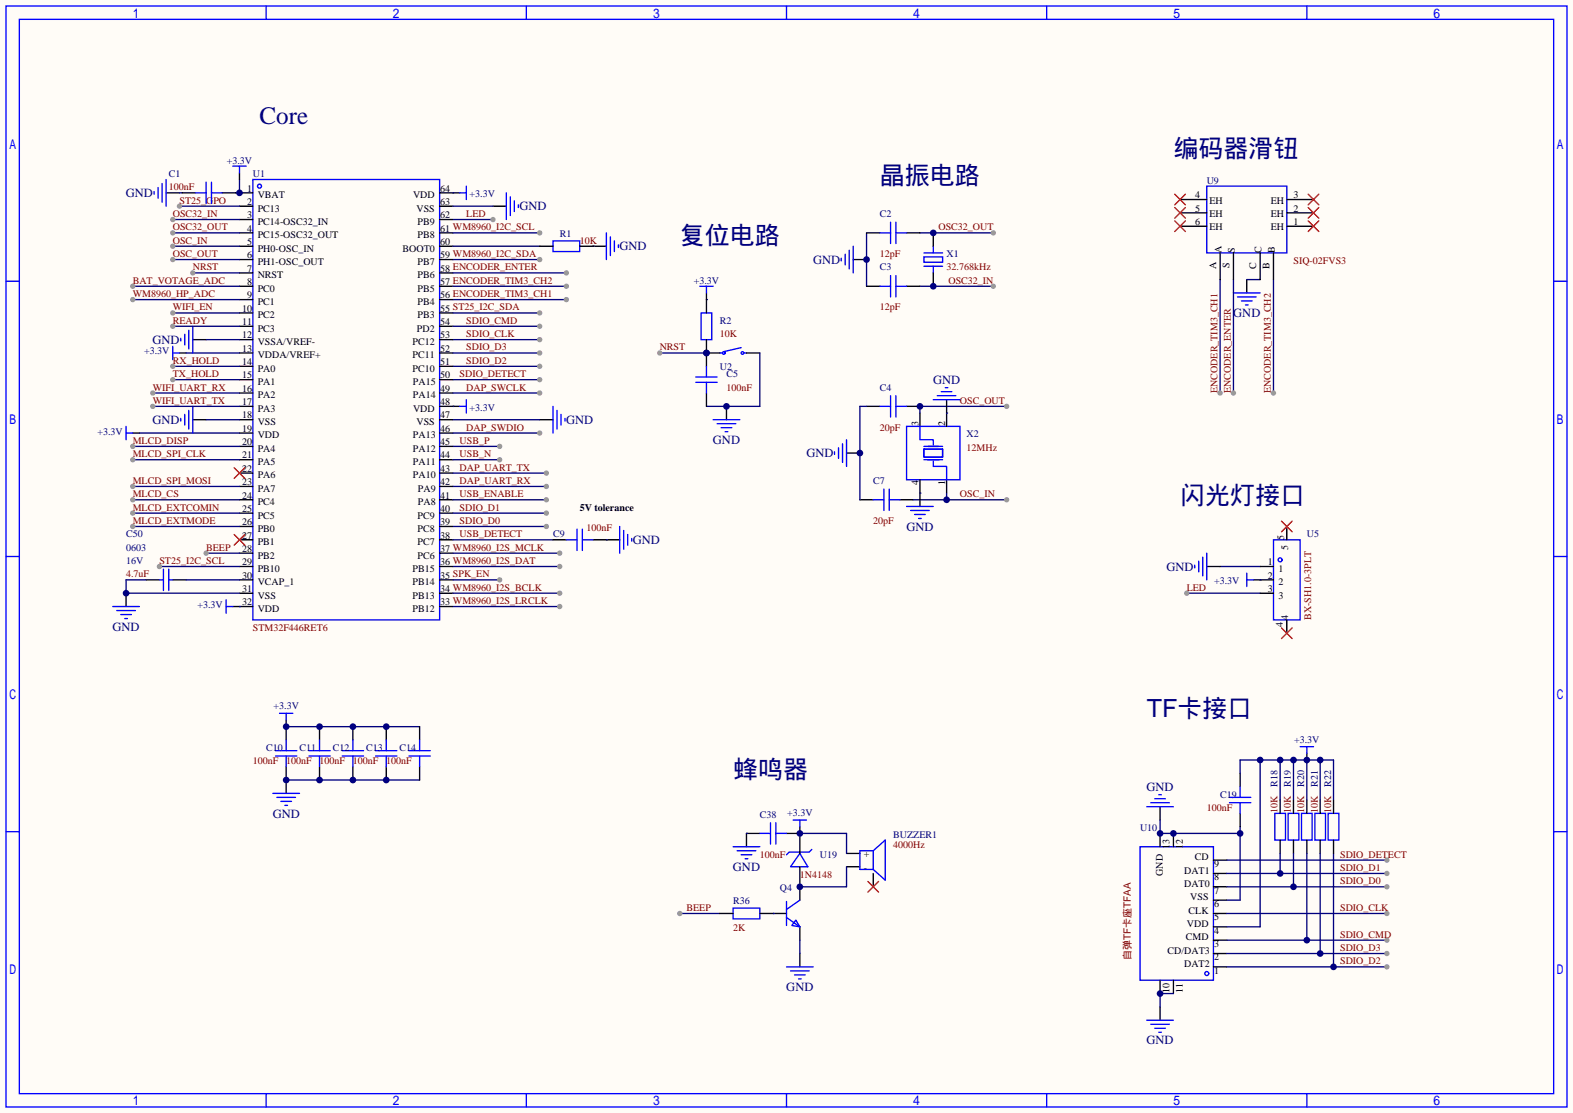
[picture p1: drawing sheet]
<svg xmlns="http://www.w3.org/2000/svg" width="299mm" height="212mm" viewBox="0 0 299 212" stroke-linecap="round" stroke-linejoin="round" font-family="sans-serif">
<path d="M0 0h299.5v211.8h-299.5z" fill="#fffcf7"/>
<g fill="none" stroke="#00f" stroke-width=".25">
<path d="M1.1 1.1h297.2v209.6h-297.2zM3.7 3.7h292.1v204.5h-292.1zM50.7 1.1v2.6M100.2 1.1v2.6M149.7 1.1v2.6M199.3 1.1v2.6M248.8 1.1v2.6M1.1 53.5h2.6M295.8 53.5h2.5M1.1 105.9h2.6M295.8 105.9h2.5M1.1 158.3h2.6"/>
<path d="M218.3 153.5h5.1M219.1 152.8h3.5M219.8 152h2.1M220.6 151.3h.5M295.8 158.3h2.5M217 161.2h14v25.4h-14zM218.3 194.2h5.1M219.1 194.9h3.5M219.8 195.7h2.1M220.6 196.5h.5M50.7 208.2v2.5M100.2 208.2v2.5"/>
<path d="M149.7 208.2v2.5M199.3 208.2v2.5M248.8 208.2v2.5"/>
<circle cx="229.7" cy="185.3" r=".38"/>
</g>
<g fill="none" stroke="#000" stroke-width=".25">
<path d="M220.9 153.5v2.6M220.9 158.6v2.6M223.4 158.6v2.6M231 178.9h2.6M231 176.4h2.6M231 173.9h2.6M231 171.3h2.6M231 168.8h2.6M231 166.2h2.6M231 163.7h2.6M220.9 186.6v2.5M220.9 191.6v2.6"/>
<path d="M223.4 186.6v2.5M231 184h2.6M231 181.5h2.6"/>
</g>
<path d="M220.9 156.1v2.5h15.2M236.1 157.4v13.9h-2.5" fill="none" stroke="#000080" stroke-width=".25"/>
<g fill="#000080">
<circle cx="223.4" cy="158.6" r=".63"/>
<circle cx="220.9" cy="158.6" r=".63"/>
<circle cx="236.1" cy="158.6" r=".63"/>
</g>
<path d="M223.4 189.1h-2.5v2.5" fill="none" stroke="#000080" stroke-width=".25"/>
<circle cx="220.9" cy="189.1" r=".63" fill="#000080"/>
<path d="M248.8 143.4v1.3" fill="none" stroke="#000" stroke-width=".25"/>
<path d="M247.5 142.1h2.6M248.8 142.1v1.3" fill="none" stroke="#00f" stroke-width=".25"/>
<path d="M253.9 162.4v21.6M233.6 184h30.4" fill="none" stroke="#000080" stroke-width=".25"/>
<circle cx="253.9" cy="184" r=".63" fill="#000080"/>
<circle cx="264" cy="184" r=".51" fill="#999"/>
<g fill="none" stroke="#00f" stroke-width=".25">
<path d="M48.1 34.2h35.6v83.8h-35.6zM175.9 48.9h3.6v1h-3.6zM175.9 48.1h3.6M175.9 50.7h3.6M177.7 46.9v1.2M177.7 50.7v1.2M172.6 81.2h10.2v10.1h-10.2zM175.1 81.2v2.5h2.6v1M175.9 85.5h3.6v1.5h-3.6zM175.9 87.5h3.6M175.9 85h3.6M177.7 87.8v1h2.5v2.5"/>
<circle cx="49.4" cy="35.4" r=".38"/>
</g>
<g fill="none" stroke="#000" stroke-width=".25">
<path d="M45.6 36.7h2.5M45.6 39.2h2.5M83.7 36.7h2.5M83.7 39.2h2.5M45.6 41.8h2.5M45.6 44.3h2.5M45.6 46.9h2.5M45.6 49.4h2.5M45.6 51.9h2.5M45.6 54.5h2.5M45.6 57h2.5M45.6 59.6h2.5"/>
<path d="M83.7 41.8h2.5M83.7 44.3h2.5M83.7 46.9h2.5M83.7 49.4h2.5M83.7 51.9h2.5M83.7 54.5h2.5M83.7 57h2.5M83.7 59.6h2.5M162.4 49.4h2.6M177.7 44.3v2.6M177.7 51.9v2.6M45.6 62.1h2.5"/>
<path d="M45.6 64.6h2.5M45.6 67.2h2.5M45.6 69.7h2.5M45.6 72.3h2.5M45.6 74.8h2.5M45.6 77.3h2.5M45.6 79.9h2.5M83.7 62.1h2.5M83.7 64.6h2.5M83.7 67.2h2.5M83.7 69.7h2.5M83.7 72.3h2.5"/>
<path d="M83.7 74.8h2.5M83.7 77.3h2.5M83.7 79.9h2.5M175.1 78.6v2.6M180.2 78.6v2.6M45.6 82.4h2.5M45.6 85h2.5M45.6 87.5h2.5M45.6 90h2.5M45.6 92.6h2.5M45.6 95.1h2.5M45.6 97.7h2.5"/>
<path d="M83.7 82.4h2.5M83.7 85h2.5M83.7 87.5h2.5M83.7 90h2.5M83.7 92.6h2.5M83.7 95.1h2.5M83.7 97.7h2.5M175.1 91.3v2.6M180.2 91.3v2.6M45.6 100.2h2.5M45.6 102.7h2.5M45.6 105.3h2.5"/>
<path d="M45.6 107.8h2.5M45.6 110.4h2.5M45.6 112.9h2.5M45.6 115.4h2.5M83.7 100.2h2.5M83.7 102.7h2.5M83.7 105.3h2.5M83.7 107.8h2.5M83.7 110.4h2.5M83.7 112.9h2.5M83.7 115.4h2.5"/>
</g>
<path d="M44.6 89l2 2.1M46.6 89l-2 2.1M44.6 101.7l2 2.1M46.6 101.7l-2 2.1" fill="none" stroke="#f00" stroke-width=".25"/>
<path d="M165 44.3v10.2" fill="none" stroke="#000080" stroke-width=".25"/>
<circle cx="165" cy="49.4" r=".63" fill="#000080"/>
<path d="M160.1 49.1v.6M160.9 48.4v2M161.7 47.6v3.6M162.4 46.9v5" fill="none" stroke="#00f" stroke-width=".25"/>
<path d="M175.1 44.3h14" fill="none" stroke="#000080" stroke-width=".25"/>
<circle cx="177.7" cy="44.3" r=".63" fill="#000080"/>
<circle cx="189.1" cy="44.3" r=".51" fill="#999"/>
<path d="M175.1 54.5h14" fill="none" stroke="#000080" stroke-width=".25"/>
<circle cx="177.7" cy="54.5" r=".63" fill="#000080"/>
<circle cx="189.1" cy="54.5" r=".51" fill="#999"/>
<g fill="none" stroke="#000080" stroke-width=".25">
<path d="M86.2 36.7h.1M86.2 39.2h7.7M32.9 41.8h12.7M86.2 46.9h16.5M112.9 46.9h.1M35.4 67.2h10.2M39.2 64.6h6.4M39.2 79.9h6.4M86.2 77.3h.1M86.2 79.9h16.5M26.5 82.4h19.1M45.6 115.4h.1"/>
<path d="M54.5 138.3h25.4M54.5 148.5h25.4"/>
</g>
<path d="M86.2 36.7h1.3M93.9 39.2h2.5M112.9 46.9h2.5M34.2 67.2h1.2M36.7 64.6h2.5M36.7 79.9h2.5M86.2 77.3h1.3M102.7 79.9h2.6M25.3 82.4h1.2M44.3 115.4h1.3M54.5 137v1.3M54.5 148.5v2.5" fill="none" stroke="#000" stroke-width=".25"/>
<g fill="none" stroke="#00f" stroke-width=".25">
<path d="M87.5 36.7h1.3M88.8 35.4v2.6M96.4 36.7v5.1M97.2 37.5v3.5M97.9 38.2v2.1M98.7 39v.5M115.4 44.3v5.1M116.2 45.1v3.5M117 45.8v2.1M117.7 46.6v.5M32.9 65.9v2.6M32.9 67.2h1.3"/>
<path d="M34.4 64.4v.5M34.4 79.6v.5M35.2 63.6v2.1M35.2 78.9v2M35.9 62.9v3.5M35.9 78.1v3.6M36.7 62.1v5.1M36.7 77.3v5.1M87.5 77.3h1.3M88.8 76.1v2.5M105.3 77.3v5.1M106 78.1v3.6"/>
<path d="M106.8 78.9v2M107.6 79.6v.5M24 81.2v2.5M24 82.4h1.3M43.1 114.2v2.5M43.1 115.4h1.2M53.2 135.8h2.6M54.5 135.8v1.2M51.9 151h5.1M52.7 151.8h3.6M53.5 152.5h2M54.2 153.3h.5"/>
</g>
<circle cx="32.9" cy="41.8" r=".51" fill="#999"/>
<path d="M32.9 44.3h12.7" fill="none" stroke="#000080" stroke-width=".25"/>
<circle cx="32.9" cy="44.3" r=".51" fill="#999"/>
<path d="M32.9 46.9h12.7" fill="none" stroke="#000080" stroke-width=".25"/>
<circle cx="32.9" cy="46.9" r=".51" fill="#999"/>
<path d="M32.9 49.4h12.7" fill="none" stroke="#000080" stroke-width=".25"/>
<circle cx="32.9" cy="49.4" r=".51" fill="#999"/>
<path d="M86.2 95.1h17.8" fill="none" stroke="#000080" stroke-width=".25"/>
<circle cx="104" cy="95.1" r=".51" fill="#999"/>
<path d="M86.2 92.6h17.8" fill="none" stroke="#000080" stroke-width=".25"/>
<circle cx="104" cy="92.6" r=".51" fill="#999"/>
<path d="M86.2 90h17.8" fill="none" stroke="#000080" stroke-width=".25"/>
<circle cx="104" cy="90" r=".51" fill="#999"/>
<path d="M86.2 85h8.9" fill="none" stroke="#000080" stroke-width=".25"/>
<circle cx="95.1" cy="85" r=".51" fill="#999"/>
<path d="M86.2 87.5h8.9" fill="none" stroke="#000080" stroke-width=".25"/>
<circle cx="95.1" cy="87.5" r=".51" fill="#999"/>
<path d="M86.2 74.8h16.5" fill="none" stroke="#000080" stroke-width=".25"/>
<circle cx="102.7" cy="74.8" r=".51" fill="#999"/>
<path d="M86.2 82.4h16.5" fill="none" stroke="#000080" stroke-width=".25"/>
<circle cx="102.7" cy="82.4" r=".51" fill="#999"/>
<path d="M25.3 92.6h20.3" fill="none" stroke="#000080" stroke-width=".25"/>
<circle cx="25.3" cy="92.6" r=".51" fill="#999"/>
<path d="M25.3 87.5h20.3" fill="none" stroke="#000080" stroke-width=".25"/>
<circle cx="25.3" cy="87.5" r=".51" fill="#999"/>
<path d="M86.2 72.3h16.5" fill="none" stroke="#000080" stroke-width=".25"/>
<circle cx="102.7" cy="72.3" r=".51" fill="#999"/>
<path d="M86.2 67.2h16.5" fill="none" stroke="#000080" stroke-width=".25"/>
<circle cx="102.7" cy="67.2" r=".51" fill="#999"/>
<path d="M86.2 69.7h16.5" fill="none" stroke="#000080" stroke-width=".25"/>
<circle cx="102.7" cy="69.7" r=".51" fill="#999"/>
<path d="M86.2 97.7h17.8" fill="none" stroke="#000080" stroke-width=".25"/>
<circle cx="104" cy="97.7" r=".51" fill="#999"/>
<path d="M86.2 100.2h17.8" fill="none" stroke="#000080" stroke-width=".25"/>
<circle cx="104" cy="100.2" r=".51" fill="#999"/>
<path d="M86.2 64.6h16.5" fill="none" stroke="#000080" stroke-width=".25"/>
<circle cx="102.7" cy="64.6" r=".51" fill="#999"/>
<path d="M86.2 62.1h16.5" fill="none" stroke="#000080" stroke-width=".25"/>
<circle cx="102.7" cy="62.1" r=".51" fill="#999"/>
<path d="M29.1 77.3h16.5" fill="none" stroke="#000080" stroke-width=".25"/>
<circle cx="29.1" cy="77.3" r=".51" fill="#999"/>
<path d="M29.1 74.8h16.5" fill="none" stroke="#000080" stroke-width=".25"/>
<circle cx="29.1" cy="74.8" r=".51" fill="#999"/>
<path d="M86.2 44.3h16.5" fill="none" stroke="#000080" stroke-width=".25"/>
<circle cx="102.7" cy="44.3" r=".51" fill="#999"/>
<path d="M86.2 49.4h16.5" fill="none" stroke="#000080" stroke-width=".25"/>
<circle cx="102.7" cy="49.4" r=".51" fill="#999"/>
<path d="M86.2 107.8h20.4" fill="none" stroke="#000080" stroke-width=".25"/>
<circle cx="106.6" cy="107.8" r=".51" fill="#999"/>
<path d="M86.2 115.4h20.4" fill="none" stroke="#000080" stroke-width=".25"/>
<circle cx="106.6" cy="115.4" r=".51" fill="#999"/>
<path d="M86.2 112.9h20.4" fill="none" stroke="#000080" stroke-width=".25"/>
<circle cx="106.6" cy="112.9" r=".51" fill="#999"/>
<path d="M86.2 105.3h20.4" fill="none" stroke="#000080" stroke-width=".25"/>
<circle cx="106.6" cy="105.3" r=".51" fill="#999"/>
<g fill="none" stroke="#00f" stroke-width=".25">
<path d="M133.2 54.5h2.6M134.5 54.5v1.3M137 67.2h.5M141.1 66.2l-3.3 .7M141.6 67.2h.5"/>
<circle cx="137.8" cy="67.2" r=".25"/>
<circle cx="141.4" cy="67.2" r=".25"/>
</g>
<path d="M134.5 55.8v1.2M134.5 67.2h2.5M138.3 77.3v2.6M142.1 67.2h2.6" fill="none" stroke="#000" stroke-width=".25"/>
<path d="M134.5 57h.1M144.7 67.2v10.1h-10.2" fill="none" stroke="#000080" stroke-width=".25"/>
<circle cx="138.3" cy="77.3" r=".63" fill="#000080"/>
<path d="M135.8 79.9h5M136.5 80.6h3.6M137.3 81.4h2M138 82.2h.6" fill="none" stroke="#00f" stroke-width=".25"/>
<path d="M125.6 67.2h8.9" fill="none" stroke="#000080" stroke-width=".25"/>
<circle cx="134.5" cy="67.2" r=".63" fill="#000080"/>
<circle cx="125.6" cy="67.2" r=".51" fill="#999"/>
<path d="M36.7 51.9h8.9" fill="none" stroke="#000080" stroke-width=".25"/>
<circle cx="36.7" cy="51.9" r=".51" fill="#999"/>
<path d="M86.2 51.9h21.6" fill="none" stroke="#000080" stroke-width=".25"/>
<circle cx="107.8" cy="51.9" r=".51" fill="#999"/>
<path d="M86.2 54.5h21.6" fill="none" stroke="#000080" stroke-width=".25"/>
<circle cx="107.8" cy="54.5" r=".51" fill="#999"/>
<path d="M86.2 57h21.6" fill="none" stroke="#000080" stroke-width=".25"/>
<circle cx="107.8" cy="57" r=".51" fill="#999"/>
<path d="M25.3 54.5h20.3" fill="none" stroke="#000080" stroke-width=".25"/>
<circle cx="25.3" cy="54.5" r=".51" fill="#999"/>
<path d="M25.3 57h20.3" fill="none" stroke="#000080" stroke-width=".25"/>
<circle cx="25.3" cy="57" r=".51" fill="#999"/>
<path d="M86.2 41.8h7.7" fill="none" stroke="#000080" stroke-width=".25"/>
<circle cx="93.9" cy="41.8" r=".51" fill="#999"/>
<path d="M34.2 39.2h11.4" fill="none" stroke="#000080" stroke-width=".25"/>
<circle cx="34.2" cy="39.2" r=".51" fill="#999"/>
<path d="M31.6 36.7h2.6" fill="none" stroke="#000" stroke-width=".25"/>
<path d="M29.3 36.4v.6M30.1 35.7v2M30.9 34.9v3.6M31.6 34.2v5" fill="none" stroke="#00f" stroke-width=".25"/>
<path d="M34.2 36.7h.5M45.6 34.2v2.5h-.8" fill="none" stroke="#000080" stroke-width=".25"/>
<circle cx="45.6" cy="36.7" r=".63" fill="#000080"/>
<path d="M45.6 32.9v1.3M54.5 145.9v2.6" fill="none" stroke="#000" stroke-width=".25"/>
<path d="M44.3 31.6h2.6M45.6 31.6v1.3" fill="none" stroke="#00f" stroke-width=".25"/>
<circle cx="54.5" cy="148.5" r=".63" fill="#000080"/>
<path d="M54.5 138.3v2.5" fill="none" stroke="#000" stroke-width=".25"/>
<circle cx="54.5" cy="138.3" r=".63" fill="#000080"/>
<path d="M52.5 143.9h4M52.5 142.9h4M54.5 140.8v2.1M54.5 143.9v2" fill="none" stroke="#00f" stroke-width=".25"/>
<path d="M60.8 145.9v2.6" fill="none" stroke="#000" stroke-width=".25"/>
<circle cx="60.8" cy="148.5" r=".63" fill="#000080"/>
<path d="M60.8 138.3v2.5" fill="none" stroke="#000" stroke-width=".25"/>
<circle cx="60.8" cy="138.3" r=".63" fill="#000080"/>
<path d="M58.8 143.9h4.1M58.8 142.9h4.1M60.8 140.8v2.1M60.8 143.9v2" fill="none" stroke="#00f" stroke-width=".25"/>
<path d="M67.2 145.9v2.6" fill="none" stroke="#000" stroke-width=".25"/>
<circle cx="67.2" cy="148.5" r=".63" fill="#000080"/>
<path d="M67.2 138.3v2.5" fill="none" stroke="#000" stroke-width=".25"/>
<circle cx="67.2" cy="138.3" r=".63" fill="#000080"/>
<path d="M65.2 143.9h4M65.2 142.9h4M67.2 140.8v2.1M67.2 143.9v2" fill="none" stroke="#00f" stroke-width=".25"/>
<path d="M73.5 145.9v2.6" fill="none" stroke="#000" stroke-width=".25"/>
<circle cx="73.5" cy="148.5" r=".63" fill="#000080"/>
<path d="M73.5 138.3v2.5" fill="none" stroke="#000" stroke-width=".25"/>
<circle cx="73.5" cy="138.3" r=".63" fill="#000080"/>
<g fill="none" stroke="#00f" stroke-width=".25">
<path d="M37.2 36.7h2M39.2 34.7v4M40.3 36.7h2M40.3 34.7v4M133.5 59.6h2v5h-2zM167.5 44.3h2M167.5 54.5h2M169.5 42.3v4.1M169.5 52.5v4M170.6 44.3h2M170.6 42.3v4.1M170.6 52.5v4"/>
<path d="M170.6 54.5h2M132.5 72.8h4M132.5 71.8h4M134.5 69.7v2.1M134.5 72.8v2M167.5 77.3h2M169.5 75.3v4.1M170.6 75.3v4.1M170.6 77.3h2M166.2 95.1h2.1M168.3 93.1v4.1M169.3 93.1v4.1"/>
<path d="M169.3 95.1h2M71.5 143.9h4.1M71.5 142.9h4.1M73.5 140.8v2.1M73.5 143.9v2M77.9 143.9h4M77.9 142.9h4M79.9 140.8v2.1M79.9 143.9v2M234.1 152.8h4M234.1 151.8h4M236.1 149.7v2.1"/>
<path d="M236.1 152.8v2"/>
</g>
<g fill="none" stroke="#000" stroke-width=".25">
<path d="M34.7 36.7h2.5M42.3 36.7h2.5M134.5 57v2.6M165 44.3h2.5M165 54.5h2.5M172.6 44.3h2.5M172.6 54.5h2.5M134.5 64.6v5.1M134.5 74.8v2.5M165 77.3h2.5M172.6 77.3h2.5M163.7 95.1h2.5"/>
<path d="M171.3 95.1h2.6M79.9 138.3v2.5M79.9 145.9v2.6M236.1 147.2v2.5M236.1 154.8v2.6"/>
</g>
<circle cx="134.5" cy="67.2" r=".63" fill="#000080"/>
<path d="M105.3 45.8h5.1v2.1h-5.1zM242.7 154.8h2v5.1h-2zM245.2 154.8h2.1v5.1h-2.1zM247.8 154.8h2v5.1h-2zM250.3 154.8h2v5.1h-2zM252.9 154.8h2v5.1h-2z" fill="none" stroke="#00f" stroke-width=".25"/>
<path d="M102.7 46.9h2.6M110.4 46.9h2.5M243.7 152.3v2.5M243.7 159.9v2.5M246.3 152.3v2.5M246.3 159.9v2.5M248.8 152.3v2.5M248.8 159.9v2.5M251.3 152.3v2.5M251.3 159.9v2.5M253.9 152.3v2.5M253.9 159.9v2.5" fill="none" stroke="#000" stroke-width=".25"/>
<path d="M191.6 77.3h-16.5v1.3" fill="none" stroke="#000080" stroke-width=".25"/>
<circle cx="175.1" cy="77.3" r=".63" fill="#000080"/>
<circle cx="191.6" cy="77.3" r=".51" fill="#999"/>
<path d="M86.2 110.4h8.9" fill="none" stroke="#000080" stroke-width=".25"/>
<circle cx="95.1" cy="110.4" r=".51" fill="#999"/>
<path d="M25.3 100.2h20.3" fill="none" stroke="#000080" stroke-width=".25"/>
<circle cx="25.3" cy="100.2" r=".51" fill="#999"/>
<path d="M25.3 97.7h20.3" fill="none" stroke="#000080" stroke-width=".25"/>
<circle cx="25.3" cy="97.7" r=".51" fill="#999"/>
<path d="M25.3 95.1h20.3" fill="none" stroke="#000080" stroke-width=".25"/>
<circle cx="25.3" cy="95.1" r=".51" fill="#999"/>
<path d="M86.2 59.6h16.5" fill="none" stroke="#000080" stroke-width=".25"/>
<circle cx="102.7" cy="59.6" r=".51" fill="#999"/>
<path d="M30.4 107.8h15.2" fill="none" stroke="#000080" stroke-width=".25"/>
<circle cx="30.4" cy="107.8" r=".51" fill="#999"/>
<path d="M233.6 163.7h30.4" fill="none" stroke="#000080" stroke-width=".25"/>
<circle cx="264" cy="163.7" r=".51" fill="#999"/>
<path d="M233.6 168.8h30.4M246.3 162.4v6.4" fill="none" stroke="#000080" stroke-width=".25"/>
<circle cx="246.3" cy="168.8" r=".63" fill="#000080"/>
<circle cx="264" cy="168.8" r=".51" fill="#999"/>
<path d="M251.3 162.4v19.1M233.6 181.5h30.4" fill="none" stroke="#000080" stroke-width=".25"/>
<circle cx="251.3" cy="181.5" r=".63" fill="#000080"/>
<circle cx="264" cy="181.5" r=".51" fill="#999"/>
<path d="M233.6 178.9h30.4M248.8 162.4v16.5" fill="none" stroke="#000080" stroke-width=".25"/>
<circle cx="248.8" cy="178.9" r=".63" fill="#000080"/>
<circle cx="264" cy="178.9" r=".51" fill="#999"/>
<path d="M233.6 173.9h30.4" fill="none" stroke="#000080" stroke-width=".25"/>
<circle cx="264" cy="173.9" r=".51" fill="#999"/>
<path d="M236.1 147.2v-2.5h17.8v7.6M239.9 144.7v31.7h-6.3M243.7 144.7v7.6M246.3 144.7v7.6M248.8 144.7v7.6M251.3 144.7v7.6" fill="none" stroke="#000080" stroke-width=".25"/>
<g fill="#000080">
<circle cx="246.3" cy="144.7" r=".63"/>
<circle cx="243.7" cy="144.7" r=".63"/>
<circle cx="248.8" cy="144.7" r=".63"/>
<circle cx="251.3" cy="144.7" r=".63"/>
<circle cx="239.9" cy="144.7" r=".63"/>
</g>
<path d="M233.6 166.2h30.4M243.7 162.4v3.8" fill="none" stroke="#000080" stroke-width=".25"/>
<circle cx="243.7" cy="166.2" r=".63" fill="#000080"/>
<circle cx="264" cy="166.2" r=".51" fill="#999"/>
<path d="M165 77.3h-1.3v17.8M86.2 102.7h19.1M115.4 102.7h.1" fill="none" stroke="#000080" stroke-width=".25"/>
<path d="M161.2 86.2h2.5M105.3 102.7h2.5M112.9 102.7h5.1" fill="none" stroke="#000" stroke-width=".25"/>
<path d="M107.8 102.7h2.1M109.9 100.7v4.1M110.9 100.7v4.1M110.9 102.7h2M118 100.2v5.1M118.7 101v3.5M119.5 101.7v2.1M120.3 102.5v.5" fill="none" stroke="#00f" stroke-width=".25"/>
<circle cx="163.7" cy="86.2" r=".63" fill="#000080"/>
<path d="M158.9 86v.5M159.6 85.2v2M160.4 84.5v3.5M161.2 83.7v5.1" fill="none" stroke="#00f" stroke-width=".25"/>
<path d="M173.9 95.1h17.7M180.2 93.9v1.2" fill="none" stroke="#000080" stroke-width=".25"/>
<circle cx="180.2" cy="95.1" r=".63" fill="#000080"/>
<circle cx="191.6" cy="95.1" r=".51" fill="#999"/>
<path d="M32.9 59.6h12.7" fill="none" stroke="#000080" stroke-width=".25"/>
<circle cx="32.9" cy="59.6" r=".51" fill="#999"/>
<path d="M32.9 62.1h12.7" fill="none" stroke="#000080" stroke-width=".25"/>
<circle cx="32.9" cy="62.1" r=".51" fill="#999"/>
<path d="M32.9 72.3h12.7" fill="none" stroke="#000080" stroke-width=".25"/>
<circle cx="32.9" cy="72.3" r=".51" fill="#999"/>
<path d="M32.9 69.7h12.7" fill="none" stroke="#000080" stroke-width=".25"/>
<circle cx="32.9" cy="69.7" r=".51" fill="#999"/>
<path d="M152.3 158.6v3.8M147.2 173.9h2.5M152.3 165v6.3M152.3 176.4v2.5M161.2 165h2.5M161.2 162.4h2.5M166.2 166.2v2.6" fill="none" stroke="#000" stroke-width=".25"/>
<path d="M165.2 167.8l2.1 2M167.3 167.8l-2.1 2" fill="none" stroke="#f00" stroke-width=".25"/>
<path d="M149.7 174.6l2.6 1.8M149.7 171.6v4.5M151.5 175.1l.8 1.3-1.6-.3zM152.3 162.4l1.5 2.6h-3.3zM152.3 171.3l-2.6 1.8M154.6 161.7l-.5 .5h-3.9l-.5 .5M166.2 161.9h-2.5v3.6h2.5M166.2 161.9v3.6M166.2 161.9l2.3-2v7.6l-2.3-2" fill="none" stroke="#00f" stroke-width=".25"/>
<path d="M161.2 165v3.8h-8.9" fill="none" stroke="#000080" stroke-width=".25"/>
<circle cx="152.3" cy="168.8" r=".63" fill="#000080"/>
<path d="M144.7 158.6h-2.6v2.6M149.7 158.6h2.6" fill="none" stroke="#000" stroke-width=".25"/>
<path d="M144.7 158.6h2M146.7 156.6v4.1M147.7 156.6v4.1M147.7 158.6h2M139.6 161.2h5.1M140.3 161.9h3.6M141.1 162.7h2M141.9 163.4h.5" fill="none" stroke="#00f" stroke-width=".25"/>
<path d="M142.1 158.6h.1M152.3 158.6h8.9v3.8M129.4 173.9h7.6" fill="none" stroke="#000080" stroke-width=".25"/>
<circle cx="129.4" cy="173.9" r=".51" fill="#999"/>
<path d="M152.3 181.5v2.5" fill="none" stroke="#000" stroke-width=".25"/>
<path d="M149.7 184h5.1M150.5 184.8h3.6M151.3 185.5h2M152 186.3h.5" fill="none" stroke="#00f" stroke-width=".25"/>
<path d="M39.2 105.3h6.4M152.3 178.9v2.6" fill="none" stroke="#000080" stroke-width=".25"/>
<circle cx="39.2" cy="105.3" r=".51" fill="#999"/>
<path d="M180.2 76.1v2.5M175.1 93.9v2.5" fill="none" stroke="#000" stroke-width=".25"/>
<path d="M177.7 76.1h5.1M178.4 75.3h3.6M179.2 74.5h2M180 73.8h.5M172.6 96.4h5.1M173.4 97.2h3.5M174.1 97.9h2M174.9 98.7h.5" fill="none" stroke="#00f" stroke-width=".25"/>
<path d="M180.2 78.6h.1M25.3 85h20.3M175.1 93.9h.1" fill="none" stroke="#000080" stroke-width=".25"/>
<circle cx="25.3" cy="85" r=".51" fill="#999"/>
<path d="M21.5 115.4h5M22.2 116.2h3.6M23 117h2M23.7 117.7h.6M30.4 110.4h.7M31.1 108.3v4.1M32.1 108.3v4.1M32.1 110.4h.8" fill="none" stroke="#00f" stroke-width=".25"/>
<path d="M24 112.9v2.5M27.8 110.4h2.6M32.9 110.4h2.5" fill="none" stroke="#000" stroke-width=".25"/>
<path d="M27.8 110.4h-3.8v2.5h21.6" fill="none" stroke="#000080" stroke-width=".25"/>
<circle cx="24" cy="112.9" r=".63" fill="#000080"/>
<path d="M35.4 110.4h10.2" fill="none" stroke="#000080" stroke-width=".25"/>
<path d="M152.3 157.4v1.2" fill="none" stroke="#000" stroke-width=".25"/>
<circle cx="152.3" cy="158.6" r=".63" fill="#000080"/>
<path d="M234.8 55.8h5.1M235.6 56.5h3.5M236.3 57.3h2.1M237.1 58h.5M151 156.1h2.5M152.3 156.1v1.3M139.6 172.8h5.1v2.1h-5.1z" fill="none" stroke="#00f" stroke-width=".25"/>
<path d="M237.4 53.2v2.6M137 173.9h2.6M144.7 173.9h2.5" fill="none" stroke="#000" stroke-width=".25"/>
<path d="M232.3 53.2v21.6M237.4 53.2h2.5M147.2 173.9h.1" fill="none" stroke="#000080" stroke-width=".25"/>
<circle cx="232.3" cy="74.8" r=".51" fill="#999"/>
<path d="M242.4 53.2v21.6" fill="none" stroke="#000080" stroke-width=".25"/>
<circle cx="242.4" cy="74.8" r=".51" fill="#999"/>
<path d="M234.8 53.2v21.6" fill="none" stroke="#000080" stroke-width=".25"/>
<circle cx="234.8" cy="74.8" r=".51" fill="#999"/>
<path d="M229.7 35.4h15.3v12.7h-15.3zM237.4 109.1v2.5M237.4 110.4h1.2" fill="none" stroke="#00f" stroke-width=".25"/>
<path d="M224.7 38h5M245 38h5.1M224.7 43.1h5M224.7 40.5h5M232.3 48.1v5.1M234.8 48.1v5.1M239.9 48.1v5.1M242.4 48.1v5.1M245 43.1h5.1M245 40.5h5.1M238.6 110.4h1.3" fill="none" stroke="#000" stroke-width=".25"/>
<path d="M223.6 37l2.1 2M223.6 39.5l2.1 2M225.7 37l-2.1 2M225.7 39.5l-2.1 2M249 39.5l2.1 2M249 37l2.1 2M251.1 39.5l-2.1 2M251.1 37l-2.1 2M223.6 42l2.1 2.1M225.7 42l-2.1 2.1M249 42l2.1 2.1M251.1 42l-2.1 2.1" fill="none" stroke="#f00" stroke-width=".25"/>
<path d="M225.9 112.9h14" fill="none" stroke="#000080" stroke-width=".25"/>
<circle cx="225.9" cy="112.9" r=".51" fill="#999"/>
<path d="M232.3 107.8h7.6M239.9 110.4h.1" fill="none" stroke="#000080" stroke-width=".25"/>
<g fill="none" stroke="#00f" stroke-width=".25">
<path d="M227.5 107.6v.5M228.2 106.8v2M229 106v3.6M229.7 105.3v5.1M242.4 102.7h5.1v15.3h-5.1z"/>
<circle cx="243.7" cy="106.6" r=".38"/>
</g>
<path d="M229.7 107.8h2.6M239.9 107.8h2.5M239.9 110.4h2.5M239.9 112.9h2.5M245 100.2v2.5M245 118v2.5" fill="none" stroke="#000" stroke-width=".25"/>
<path d="M244 99.2l2 2M246 99.2l-2 2M244 119.5l2 2M246 119.5l-2 2" fill="none" stroke="#f00" stroke-width=".25"/>
<g font-size="4.8" fill="#000080">
<text x="49.4" y="23.5">Core</text>
<text x="223.4" y="29.9">编码器滑钮</text>
<text x="167.5" y="35">晶振电路</text>
<text x="129.4" y="46.4">复位电路</text>
<text x="224.7" y="95.9">闪光灯接口</text>
<text x="218.3" y="136.6">TF卡接口</text>
<text x="139.6" y="148">蜂鸣器</text>
</g>
<g font-size="2.4" fill="#000080">
<text x="24" y="37.5">GND</text>
<text x="98.9" y="40">GND</text>
<text x="118" y="47.7">GND</text>
<text x="154.8" y="50.2">GND</text>
<text x="29.1" y="65.4">GND</text>
<text x="234.8" y="60.4">GND</text>
<text x="177.6" y="73.1">GND</text>
<text x="29.1" y="80.7">GND</text>
<text x="107.8" y="80.7">GND</text>
<text x="135.7" y="84.5">GND</text>
<text x="153.5" y="87">GND</text>
<text x="172.6" y="101">GND</text>
<text x="120.5" y="103.5">GND</text>
<text x="222.1" y="108.6">GND</text>
<text x="21.4" y="120">GND</text>
<text x="51.9" y="155.6">GND</text>
<text x="218.3" y="150.5">GND</text>
<text x="139.5" y="165.8">GND</text>
<text x="149.7" y="188.6">GND</text>
<text x="218.3" y="198.8">GND</text>
</g>
<g font-size="1.9" fill="#000080">
<text x="32.1" y="33.7">C1</text>
<text x="43.2" y="31.1">+3.3V</text>
<text x="48.1" y="33.7">U1</text>
<text x="229.7" y="35">U9</text>
<text x="89.4" y="37.5">+3.3V</text>
<text x="167.5" y="41.3">C2</text>
<text x="106.6" y="45.1">R1</text>
<text x="167.5" y="51.5">C3</text>
<text x="180.2" y="48.9">X1</text>
<text x="132.1" y="54">+3.3V</text>
<text x="137" y="61.6">R2</text>
<text x="27.4" y="67.5">+3.3V</text>
<text x="137" y="70.5">U2</text>
<text x="138.3" y="71.8">C5</text>
<text x="167.5" y="74.3">C4</text>
<text x="18.5" y="82.7">+3.3V</text>
<text x="89.4" y="78.1">+3.3V</text>
<text x="184" y="83.2">X2</text>
<text x="166.2" y="92.1">C7</text>
<text x="24" y="102.3">C50</text>
<text x="24" y="104.8">0603</text>
<text x="24" y="107.3">16V</text>
<text x="105.3" y="102.3">C9</text>
<text x="248.8" y="102.3">U5</text>
<text x="231.1" y="111.2">+3.3V</text>
<text x="37.6" y="115.7">+3.3V</text>
<text x="52.1" y="135">+3.3V</text>
<text x="50.7" y="142.9">C10</text>
<text x="57" y="142.9">C11</text>
<text x="63.4" y="142.9">C12</text>
<text x="69.7" y="142.9">C13</text>
<text x="76.1" y="142.9">C14</text>
<text x="246.4" y="141.4">+3.3V</text>
<text x="243.2" y="149.7" transform="rotate(-90 243.2 149.7)">R18</text>
<text x="245.8" y="149.7" transform="rotate(-90 245.8 149.7)">R19</text>
<text x="248.3" y="149.7" transform="rotate(-90 248.3 149.7)">R20</text>
<text x="250.9" y="149.7" transform="rotate(-90 250.9 149.7)">R21</text>
<text x="253.4" y="149.7" transform="rotate(-90 253.4 149.7)">R22</text>
<text x="144.7" y="155.6">C38</text>
<text x="149.9" y="155.4">+3.3V</text>
<text x="232.3" y="151.8">C19</text>
<text x="170.1" y="159.4">BUZZER1</text>
<text x="217" y="158.1">U10</text>
<text x="156.1" y="163.2">U19</text>
<text x="139.6" y="172.1">R36</text>
<text x="148.5" y="169.6">Q4</text>
</g>
<g font-size="1.9" fill="#800000">
<text x="32.1" y="36.2">100nF</text>
<text x="32.9" y="41.3">OSC32_IN</text>
<text x="34.2" y="38.8">ST25_GPO</text>
<text x="88.8" y="41.3">LED</text>
<text x="32.9" y="43.8">OSC32_OUT</text>
<text x="32.9" y="46.4">OSC_IN</text>
<text x="110.4" y="46.4">10K</text>
<text x="178.7" y="43.8">OSC32_OUT</text>
<text x="32.9" y="48.9">OSC_OUT</text>
<text x="36.7" y="51.5">NRST</text>
<text x="167.5" y="48.9">12pF</text>
<text x="180.2" y="51.5">32.768kHz</text>
<text x="246.3" y="50.2">SIQ-02FVS3</text>
<text x="25.3" y="54">BAT_VOTAGE_ADC</text>
<text x="25.3" y="56.5">WM8960_HP_ADC</text>
<text x="32.9" y="59.1">WIFI_EN</text>
<text x="167.5" y="59.1">12pF</text>
<text x="180.6" y="54">OSC32_IN</text>
<text x="32.9" y="61.6">READY</text>
<text x="88.8" y="64.2">SDIO_CLK</text>
<text x="88.8" y="61.6">SDIO_CMD</text>
<text x="137" y="64.2">10K</text>
<text x="32.9" y="71.8">TX_HOLD</text>
<text x="32.9" y="69.2">RX_HOLD</text>
<text x="87.5" y="71.8">SDIO_DETECT</text>
<text x="88.8" y="66.7">SDIO_D3</text>
<text x="88.8" y="69.2">SDIO_D2</text>
<text x="125.6" y="66.7">NRST</text>
<text x="29.1" y="76.9">WIFI_UART_TX</text>
<text x="29.1" y="74.3">WIFI_UART_RX</text>
<text x="88.8" y="74.3">DAP_SWCLK</text>
<text x="138.3" y="74.3">100nF</text>
<text x="182.8" y="76.9">OSC_OUT</text>
<text x="231.8" y="74.8" transform="rotate(-90 231.8 74.8)">ENCODER_TIM3_CH1</text>
<text x="234.3" y="74.8" transform="rotate(-90 234.3 74.8)">ENCODER_ENTER</text>
<text x="242" y="74.8" transform="rotate(-90 242 74.8)">ENCODER_TIM3_CH2</text>
<text x="88.8" y="81.9">DAP_SWDIO</text>
<text x="167.5" y="81.9">20pF</text>
<text x="25.3" y="87">MLCD_SPI_CLK</text>
<text x="25.3" y="84.5">MLCD_DISP</text>
<text x="87.5" y="89.6">DAP_UART_TX</text>
<text x="87.5" y="84.5">USB_P</text>
<text x="87.5" y="87">USB_N</text>
<text x="184" y="85.8">12MHz</text>
<text x="25.3" y="92.1">MLCD_SPI_MOSI</text>
<text x="25.3" y="94.6">MLCD_CS</text>
<text x="87.5" y="94.6">USB_ENABLE</text>
<text x="87.5" y="92.1">DAP_UART_RX</text>
<text x="182.8" y="94.6">OSC_IN</text>
<text x="25.3" y="99.7">MLCD_EXTMODE</text>
<text x="25.3" y="97.2">MLCD_EXTCOMIN</text>
<text x="87.5" y="97.2">SDIO_D1</text>
<text x="87.5" y="99.7">SDIO_D0</text>
<text x="111.6" y="101">100nF</text>
<text x="166.2" y="99.7">20pF</text>
<text x="30.4" y="107.3">ST25_I2C_SCL</text>
<text x="39.2" y="104.8">BEEP</text>
<text x="87.5" y="102.3">USB_DETECT</text>
<text x="24" y="109.9">4.7uF</text>
<text x="225.9" y="112.4">LED</text>
<text x="249.6" y="118" transform="rotate(-90 249.6 118)">BX-SH1.0-3PLT</text>
<text x="48.1" y="120">STM32F446RET6</text>
<text x="48.1" y="145.4">100nF</text>
<text x="54.5" y="145.4">100nF</text>
<text x="60.8" y="145.4">100nF</text>
<text x="67.2" y="145.4">100nF</text>
<text x="73.5" y="145.4">100nF</text>
<text x="229.7" y="154.3">100nF</text>
<text x="243.2" y="154.8" transform="rotate(-90 243.2 154.8)">10K</text>
<text x="245.8" y="154.8" transform="rotate(-90 245.8 154.8)">10K</text>
<text x="248.3" y="154.8" transform="rotate(-90 248.3 154.8)">10K</text>
<text x="250.9" y="154.8" transform="rotate(-90 250.9 154.8)">10K</text>
<text x="253.4" y="154.8" transform="rotate(-90 253.4 154.8)">10K</text>
<text x="170.1" y="161.4">4000Hz</text>
<text x="144.7" y="163.2">100nF</text>
<text x="152.3" y="167">1N4148</text>
<text x="255.1" y="163.2">SDIO_DETECT</text>
<text x="255.1" y="165.8">SDIO_D1</text>
<text x="130.7" y="173.4">BEEP</text>
<text x="255.1" y="168.3">SDIO_D0</text>
<text x="255.1" y="173.4">SDIO_CLK</text>
<text x="139.6" y="177.2">2K</text>
<text x="255.1" y="178.5">SDIO_CMD</text>
<text x="215.3" y="182.8" transform="rotate(-90 215.3 182.8)">自弹TF卡座TFAA</text>
<text x="255.1" y="183.5">SDIO_D2</text>
<text x="255.1" y="181">SDIO_D3</text>
</g>
<g font-size="1.9">
<text x="47.1" y="36.5">1</text>
<text x="47.1" y="39">2</text>
<text x="47.1" y="41.5">3</text>
<text x="49.1" y="37.7">VBAT</text>
<text x="49.1" y="40.3">PC13</text>
<text x="78.6" y="37.7">VDD</text>
<text x="79.3" y="40.3">VSS</text>
<text x="83.8" y="41.5">62</text>
<text x="83.8" y="39">63</text>
<text x="83.8" y="36.5">64</text>
<text x="227.5" y="37.7">4</text>
<text x="227.5" y="40.3">5</text>
<text x="230.3" y="38.7">EH</text>
<text x="230.3" y="41.3">EH</text>
<text x="241.9" y="41.3">EH</text>
<text x="241.9" y="38.7">EH</text>
<text x="246.3" y="40.3">2</text>
<text x="246.3" y="37.7">3</text>
<text x="47.1" y="44.1">4</text>
<text x="47.1" y="46.6">5</text>
<text x="49.1" y="42.8">PC14-OSC32_IN</text>
<text x="49.1" y="45.3">PC15-OSC32_OUT</text>
<text x="49.1" y="47.9">PH0-OSC_IN</text>
<text x="76.6" y="47.9">BOOT0</text>
<text x="79.5" y="45.3">PB8</text>
<text x="79.5" y="42.8">PB9</text>
<text x="83.8" y="46.6">60</text>
<text x="83.8" y="44.1">61 WM8960_I2C_SCL</text>
<text x="227.5" y="42.8">6</text>
<text x="230.3" y="43.8">EH</text>
<text x="241.9" y="43.8">EH</text>
<text x="246.3" y="42.8">1</text>
<text x="47.1" y="49.2">6</text>
<text x="47.1" y="51.7">7</text>
<text x="49.1" y="50.4">PH1-OSC_OUT</text>
<text x="49.1" y="53">NRST</text>
<text x="79.5" y="53">PB6</text>
<text x="79.5" y="50.4">PB7</text>
<text x="83.8" y="51.7">58 ENCODER_ENTER</text>
<text x="83.8" y="49.2">59 WM8960_I2C_SDA</text>
<text x="231.6" y="51.3" transform="rotate(-90 231.6 51.3)">A</text>
<text x="232.6" y="48.1" transform="rotate(-90 232.6 48.1)">A</text>
<text x="234.1" y="50.9" transform="rotate(-90 234.1 50.9)">S</text>
<text x="235.1" y="48.1" transform="rotate(-90 235.1 48.1)">S</text>
<text x="239.2" y="51.1" transform="rotate(-90 239.2 51.1)">C</text>
<text x="240.2" y="48.1" transform="rotate(-90 240.2 48.1)">C</text>
<text x="241.7" y="51.1" transform="rotate(-90 241.7 51.1)">B</text>
<text x="242.7" y="48.1" transform="rotate(-90 242.7 48.1)">B</text>
<text x="46.1" y="59.3">10</text>
<text x="47.1" y="54.2">8</text>
<text x="47.1" y="56.8">9</text>
<text x="49.1" y="55.5">PC0</text>
<text x="49.1" y="58">PC1</text>
<text x="79.5" y="58">PB4</text>
<text x="79.5" y="55.5">PB5</text>
<text x="83.8" y="59.3">55 ST25_I2C_SDA</text>
<text x="83.8" y="56.8">56 ENCODER_TIM3_CH1</text>
<text x="83.8" y="54.2">57 ENCODER_TIM3_CH2</text>
<text x="46.1" y="61.9">11</text>
<text x="46.1" y="64.4">12</text>
<text x="49.1" y="60.6">PC2</text>
<text x="49.1" y="63.1">PC3</text>
<text x="49.1" y="65.7">VSSA/VREF-</text>
<text x="78.5" y="65.7">PC12</text>
<text x="79.4" y="63.1">PD2</text>
<text x="79.5" y="60.6">PB3</text>
<text x="83.8" y="64.4">53</text>
<text x="83.8" y="61.9">54</text>
<text x="46.1" y="66.9">13</text>
<text x="46.1" y="69.5">14</text>
<text x="49.1" y="68.2">VDDA/VREF+</text>
<text x="49.1" y="70.7">PA0</text>
<text x="78.5" y="70.7">PC10</text>
<text x="78.5" y="68.2">PC11</text>
<text x="83.8" y="69.5">51</text>
<text x="83.8" y="66.9">52</text>
<text x="46.1" y="72">15</text>
<text x="46.1" y="74.6">16</text>
<text x="46.1" y="77.1">17</text>
<text x="49.1" y="73.3">PA1</text>
<text x="49.1" y="75.8">PA2</text>
<text x="78.6" y="75.8">PA14</text>
<text x="78.6" y="73.3">PA15</text>
<text x="83.8" y="77.1">48</text>
<text x="83.8" y="74.6">49</text>
<text x="83.8" y="72">50</text>
<text x="46.1" y="79.6">18</text>
<text x="46.1" y="82.2">19</text>
<text x="49.1" y="78.4">PA3</text>
<text x="49.1" y="80.9">VSS</text>
<text x="49.1" y="83.4">VDD</text>
<text x="78.6" y="83.4">PA13</text>
<text x="78.6" y="78.4">VDD</text>
<text x="79.3" y="80.9">VSS</text>
<text x="83.8" y="82.2">46</text>
<text x="83.8" y="79.6">47</text>
<text x="174.9" y="81.2" transform="rotate(-90 174.9 81.2)">3</text>
<text x="180" y="81.2" transform="rotate(-90 180 81.2)">2</text>
<text x="46.1" y="84.7">20</text>
<text x="46.1" y="87.3">21</text>
<text x="46.1" y="89.8">22</text>
<text x="49.1" y="86">PA4</text>
<text x="49.1" y="88.5">PA5</text>
<text x="78.6" y="88.5">PA11</text>
<text x="78.6" y="86">PA12</text>
<text x="83.8" y="89.8">43</text>
<text x="83.8" y="87.3">44</text>
<text x="83.8" y="84.7">45</text>
<text x="46.1" y="92.3">23</text>
<text x="46.1" y="94.9">24</text>
<text x="49.1" y="91.1">PA6</text>
<text x="49.1" y="93.6">PA7</text>
<text x="78.6" y="91.1">PA10</text>
<text x="79.6" y="93.6">PA9</text>
<text x="83.8" y="94.9">41</text>
<text x="83.8" y="92.3">42</text>
<text x="174.9" y="92.3" transform="rotate(-90 174.9 92.3)">4</text>
<text x="180" y="92.3" transform="rotate(-90 180 92.3)">1</text>
<text x="46.1" y="97.4">25</text>
<text x="46.1" y="100">26</text>
<text x="49.1" y="96.1">PC4</text>
<text x="49.1" y="98.7">PC5</text>
<text x="49.1" y="101.2">PB0</text>
<text x="79.5" y="101.2">PC8</text>
<text x="79.5" y="98.7">PC9</text>
<text x="79.6" y="96.1">PA8</text>
<text x="83.8" y="100">39</text>
<text x="83.8" y="97.4">40</text>
<text x="110.4" y="97.2">5V tolerance</text>
<text x="46.1" y="102.5">27</text>
<text x="46.1" y="105">28</text>
<text x="46.1" y="107.6">29</text>
<text x="49.1" y="103.8">PB1</text>
<text x="49.1" y="106.3">PB2</text>
<text x="79.5" y="106.3">PC6</text>
<text x="79.5" y="103.8">PC7</text>
<text x="83.8" y="107.6">36 WM8960_I2S_DAT</text>
<text x="83.8" y="105">37 WM8960_I2S_MCLK</text>
<text x="83.8" y="102.5">38</text>
<text x="241.4" y="107.6">1</text>
<text x="244.5" y="102.7" transform="rotate(-90 244.5 102.7)">5</text>
<text x="245.3" y="104.7" transform="rotate(-90 245.3 104.7)">5</text>
<text x="46.1" y="110.1">30</text>
<text x="46.1" y="112.7">31</text>
<text x="49.1" y="108.8">PB10</text>
<text x="49.1" y="111.4">VCAP_1</text>
<text x="49.1" y="113.9">VSS</text>
<text x="78.5" y="113.9">PB13</text>
<text x="78.5" y="111.4">PB14</text>
<text x="78.5" y="108.8">PB15</text>
<text x="83.8" y="112.7">34 WM8960_I2S_BCLK</text>
<text x="83.8" y="110.1">35 SPK_EN</text>
<text x="241.4" y="110.1">2</text>
<text x="241.4" y="112.7">3</text>
<text x="243.4" y="108.8">1</text>
<text x="243.4" y="111.4">2</text>
<text x="243.4" y="113.9">3</text>
<text x="46.1" y="115.2">32</text>
<text x="49.1" y="116.5">VDD</text>
<text x="78.5" y="116.5">PB12</text>
<text x="83.8" y="115.2">33 WM8960_I2S_LRCLK</text>
<text x="244.3" y="119.4" transform="rotate(-90 244.3 119.4)">4</text>
<text x="245.3" y="118" transform="rotate(-90 245.3 118)">4</text>
<text x="222.7" y="161.5" transform="rotate(-90 222.7 161.5)">13</text>
<text x="225.2" y="161.5" transform="rotate(-90 225.2 161.5)">12</text>
<text x="164.5" y="165.7">-</text>
<text x="164.5" y="163.2">+</text>
<text x="221.4" y="166.7" transform="rotate(-90 221.4 166.7)">GND</text>
<text x="225.4" y="166.3">DAT1</text>
<text x="227.4" y="163.8">CD</text>
<text x="231.1" y="167.6">8</text>
<text x="231.1" y="165">9</text>
<text x="225.4" y="168.8">DAT0</text>
<text x="226.3" y="173.9">CLK</text>
<text x="226.6" y="171.4">VSS</text>
<text x="231.1" y="172.6">6</text>
<text x="231.1" y="170.1">7</text>
<text x="225.7" y="179">CMD</text>
<text x="226" y="176.5">VDD</text>
<text x="231.1" y="177.7">4</text>
<text x="231.1" y="175.2">5</text>
<text x="222.3" y="181.5">CD/DAT3</text>
<text x="225.4" y="184.1">DAT2</text>
<text x="231.1" y="185.3">1</text>
<text x="231.1" y="182.8">2</text>
<text x="231.1" y="180.3">3</text>
<text x="222.7" y="189.1" transform="rotate(-90 222.7 189.1)">10</text>
<text x="225.2" y="189.1" transform="rotate(-90 225.2 189.1)">11</text>
</g>
</svg>
